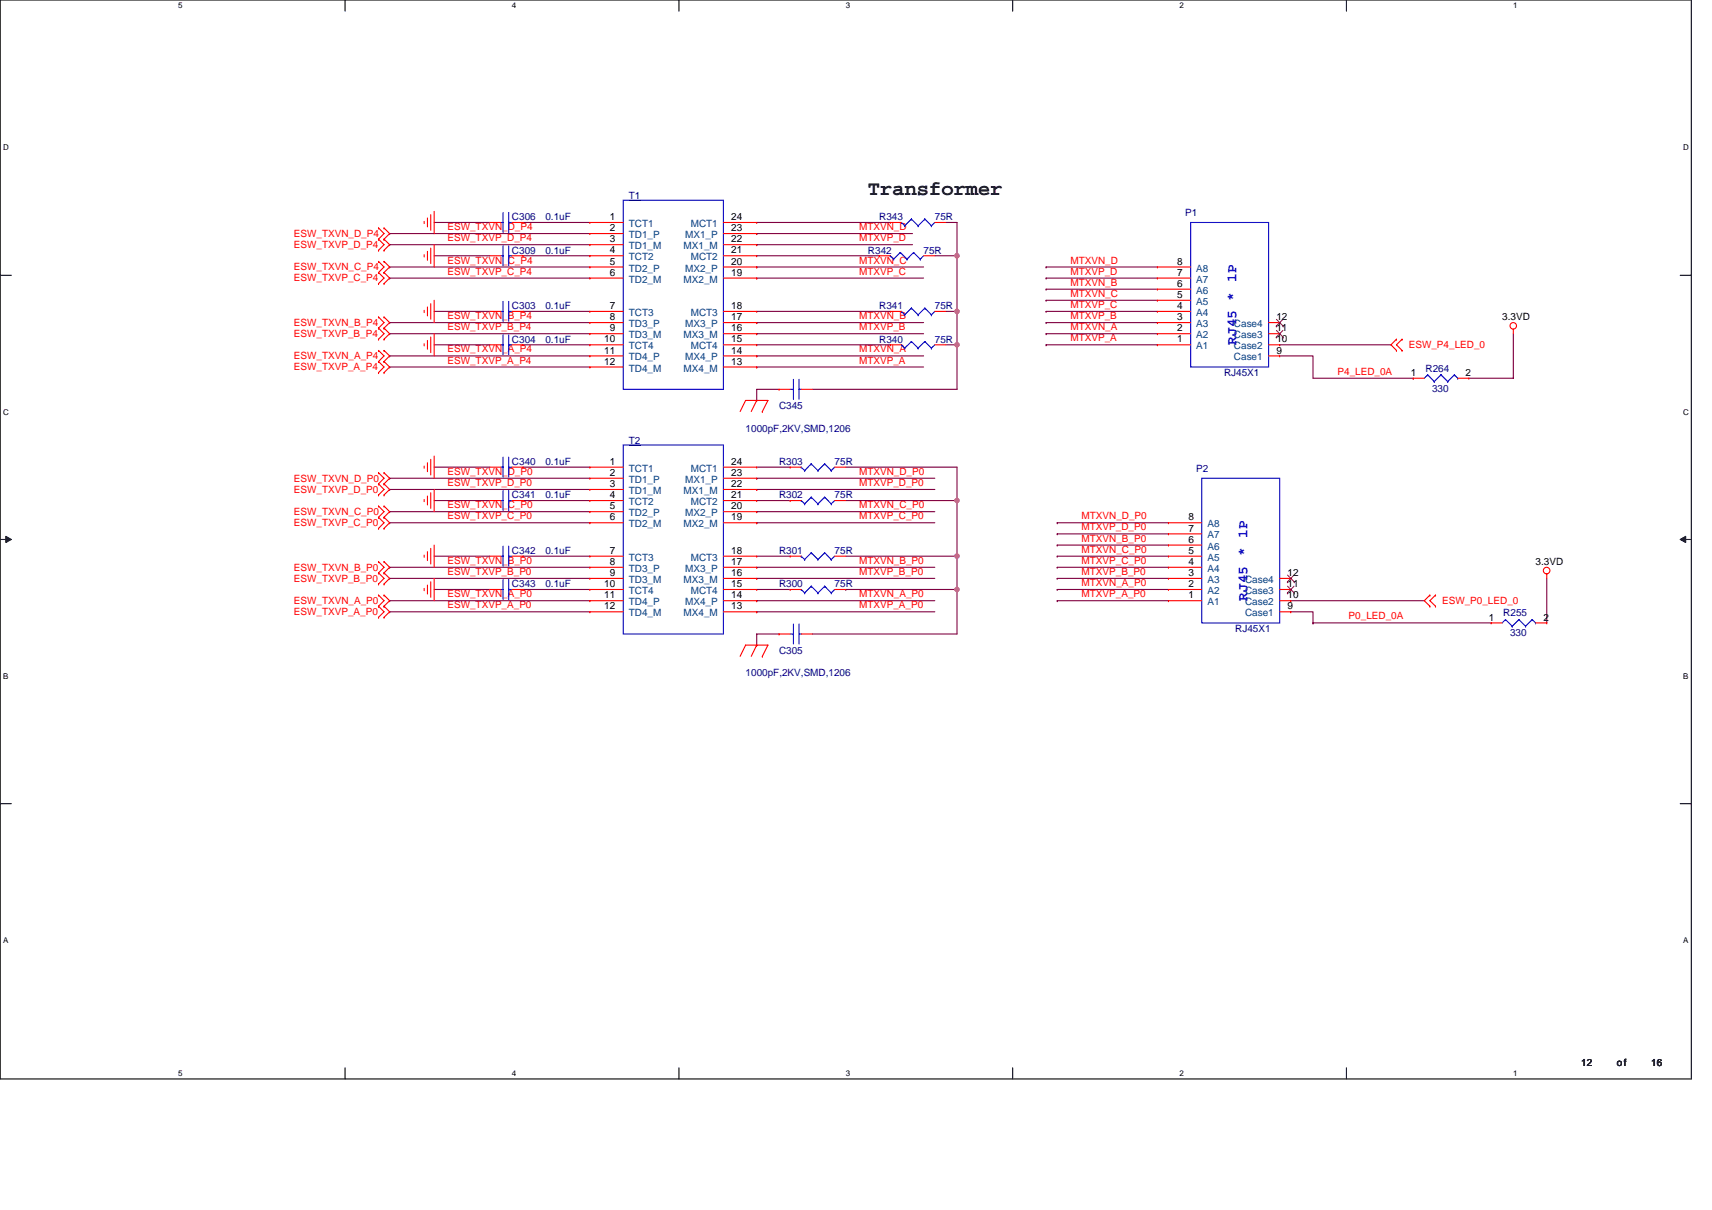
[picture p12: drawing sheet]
<svg xmlns="http://www.w3.org/2000/svg" width="297mm" height="210mm" viewBox="0 0 297 210" stroke-linecap="round" stroke-linejoin="round" font-family="sans-serif">
<path d="M0 0h293.5v187.2h-293.5z" fill="none" stroke="#000" stroke-width=".19"/>
<g fill="#fff">
<path d="M30.9 .2h.8v1.6h-.8z"/>
<path d="M30.9 185.5h.8v1.6h-.8z"/>
</g>
<path d="M59.9 0v1.9M59.9 185.3v1.9" fill="none" stroke="#000" stroke-width=".19"/>
<g fill="#fff">
<path d="M88.8 .2h.8v1.6h-.8z"/>
<path d="M88.8 185.5h.8v1.6h-.8z"/>
</g>
<path d="M117.8 0v1.9M117.8 185.3v1.9" fill="none" stroke="#000" stroke-width=".19"/>
<g fill="#fff">
<path d="M146.7 .2h.8v1.6h-.8z"/>
<path d="M146.7 185.5h.8v1.6h-.8z"/>
</g>
<path d="M175.7 0v1.9M175.7 185.3v1.9" fill="none" stroke="#000" stroke-width=".19"/>
<g fill="#fff">
<path d="M204.7 .2h.7v1.6h-.7z"/>
<path d="M204.7 185.5h.7v1.6h-.7z"/>
</g>
<path d="M233.6 0v1.9M233.6 185.3v1.9" fill="none" stroke="#000" stroke-width=".19"/>
<g fill="#fff">
<path d="M262.6 .2h.7v1.6h-.7z"/>
<path d="M262.6 185.5h.7v1.6h-.7z"/>
<path d="M.5 24.8h1v1.6h-1z"/>
<path d="M292 24.8h1v1.6h-1z"/>
<path d="M.5 70.7h1v1.5h-1z"/>
<path d="M292 70.7h1v1.5h-1z"/>
</g>
<path d="M0 47.8h2M291.5 47.8h2" fill="none" stroke="#000" stroke-width=".19"/>
<g fill="#fff">
<path d="M.5 116.5h.9v1.6h-.9z"/>
<path d="M292 116.5h.9v1.6h-.9z"/>
</g>
<path d="M0 93.6h2M291.5 93.6h2" fill="none" stroke="#000" stroke-width=".19"/>
<path d="M1 93.1l1 .5-1 .5zM291.5 93.6l1-.5v1z" fill="#000" stroke="#000" stroke-width=".17"/>
<g fill="#fff">
<path d="M.5 162.4h.9v1.5h-.9z"/>
<path d="M292 162.4h.9v1.5h-.9z"/>
</g>
<path d="M0 139.5h2M291.5 139.5h2" fill="none" stroke="#000" stroke-width=".19"/>
<g fill="none" stroke="#800040" stroke-width=".19">
<path d="M75.3 38.6h9.7M90.8 38.6h11.5M131.3 38.6h23.2M164.1 38.6h1.9v5.8M67.6 48.3h.1M67.6 46.3h.1M67.6 42.5h.1M67.6 40.5h.1M67.6 57.9h.1M67.6 56h.1M67.6 57.9h34.7M67.6 46.3h34.7"/>
<path d="M67.6 56h34.7M67.6 40.5h34.7M67.6 48.3h34.7M67.6 42.5h34.7M75.3 44.4h9.7M75.3 54h9.7M75.3 59.8h9.7M90.8 44.4h11.5M90.8 54h11.5M90.8 59.8h11.5M131.3 57.9h.1M131.3 46.3h.1"/>
<path d="M131.3 56h.1M131.3 40.5h.1M131.3 48.3h.1M131.3 42.5h.1M131.3 44.4h21.2M131.3 54h23.2M131.3 59.8h23.2M131.3 57.9h28.9M131.3 46.3h28.9M131.3 56h28.9M131.3 40.5h27M131.3 48.3h28.9"/>
<path d="M131.3 42.5h27M162.2 44.4h3.8M164.1 54h1.9M164.1 59.8h1.9M166 44.4h.1M166 54h.1M166 59.8v7.8h-25.1M166 44.4v15.4M181.5 59.8h.1M181.5 52.1h.1M181.5 50.2h.1M181.5 56h.1"/>
<path d="M181.5 46.3h.1M181.5 54h.1M181.5 48.3h.1M181.5 57.9h.1M181.5 57.9h19.3M181.5 46.3h19.3M181.5 56h19.3M181.5 48.3h19.3M181.5 59.8h19.3M181.5 52.1h19.3M181.5 50.2h19.3M181.5 54h19.3"/>
<path d="M222 59.8h19.3M262.6 57.9v7.7h-7.8M67.6 63.7h.1M67.6 61.8h.1M67.6 63.7h34.7M67.6 61.8h34.7M131.3 63.7h.1M131.3 61.8h.1M131.3 63.7h28.9M131.3 61.8h28.9M135.2 67.6h-3.9v1.9M222 61.8h5.8v3.8h17.4"/>
<path d="M245.2 65.6h.1M67.6 90.7h.1M67.6 88.8h.1M67.6 98.4h.1M67.6 84.9h.1M67.6 83h.1M67.6 83h34.7M67.6 84.9h34.7M67.6 88.8h34.7M67.6 90.7h34.7M67.6 98.4h34.7M75.3 81.1h9.7"/>
<path d="M75.3 86.9h9.7M75.3 96.5h9.7M90.8 81.1h11.5M90.8 86.9h11.5M90.8 96.5h11.5M131.3 83h.1M131.3 84.9h.1M131.3 88.8h.1M131.3 90.7h.1M131.3 98.4h.1M131.3 96.5h5.8M131.3 81.1h5.8"/>
<path d="M131.3 86.9h5.8M131.3 83h30.9M131.3 84.9h30.9M131.3 88.8h30.9M131.3 90.7h30.9M131.3 98.4h30.9M146.7 81.1h19.3v5.8M146.7 86.9h19.3M146.7 96.5h19.3M166 96.5v5.8M166 86.9h.1M166 86.9v9.6"/>
<path d="M183.4 98.4h.1M183.4 90.7h.1M183.4 92.6h.1M183.4 96.5h.1M183.4 94.6h.1M183.4 90.7h19.3M183.4 98.4h19.3M183.4 92.6h19.3M183.4 96.5h19.3M183.4 94.6h19.3M67.6 100.4h.1M67.6 106.2h.1"/>
<path d="M67.6 104.2h.1M67.6 100.4h34.7M67.6 104.2h34.7M67.6 106.2h34.7M75.3 102.3h9.7M90.8 102.3h11.5M131.3 100.4h.1M131.3 104.2h.1M131.3 106.2h.1M131.3 102.3h5.8M131.3 100.4h30.9M131.3 104.2h30.9"/>
<path d="M131.3 106.2h30.9M135.2 110h-3.9v2M146.7 102.3h.1M146.7 102.3h19.3M166 102.3v7.7h-25.1M183.4 102.3h.1M183.4 104.2h.1M183.4 100.4h.1M183.4 100.4h19.3M183.4 104.2h19.3M183.4 102.3h19.3M224 104.2h23.1"/>
<path d="M224 106.2h3.8v1.9M227.8 108.1h.1M227.8 108.1h30.9M268.4 100.4v7.7"/>
</g>
<g fill="#f0f" stroke="#f0f" stroke-width=".19">
<circle cx="166" cy="54" r=".38"/>
<circle cx="166" cy="44.4" r=".38"/>
<circle cx="166" cy="59.8" r=".38"/>
<circle cx="166" cy="96.5" r=".38"/>
<circle cx="166" cy="86.9" r=".38"/>
<circle cx="166" cy="102.3" r=".38"/>
</g>
<g fill="none" stroke="#f00" stroke-width=".19">
<path d="M65.7 39.6h.1M65.7 39.6l.9 .9-.9 1M66.6 39.6h.1M66.6 39.6l1 .9-1 1M73.6 38.4v.4M74.2 37.8v1.6M74.7 37.3v2.7M75.3 36.7v3.8M85 38.6h1.9M88.8 38.6h2M90.8 38.6h.1M102.3 38.6h.1"/>
<path d="M102.3 38.6h5.8M125.5 38.6h5.8M131.3 38.6h.1M154.5 38.6h.1M154.5 38.6h1.9M162.2 38.6h1.9M65.7 58.9h.1M65.7 56.9h.1M65.7 55h.1M65.7 49.2h.1M65.7 47.3h.1M65.7 45.4h.1"/>
<path d="M65.7 43.4h.1M65.7 41.5h.1M65.7 56.9l.9 1-.9 1M65.7 55l.9 1-.9 .9M65.7 47.3l.9 1-.9 .9M65.7 45.4l.9 .9-.9 1M65.7 41.5l.9 1-.9 .9M66.6 56.9h.1M66.6 58.9h.1M66.6 55h.1M66.6 47.3h.1M66.6 49.2h.1"/>
<path d="M66.6 45.4h.1M66.6 41.5h.1M66.6 43.4h.1M66.6 56.9l1 1-1 1M66.6 55l1 1-1 .9M66.6 47.3l1 1-1 .9M66.6 45.4l1 .9-1 1M66.6 41.5l1 1-1 .9M73.6 44.2v.4M73.6 53.8v.5M73.6 59.6v.4M74.2 43.6v1.6"/>
<path d="M74.2 53.3v1.5M74.2 59.1v1.5M74.7 43.1v2.6M74.7 52.7v2.7M74.7 58.5v2.7M75.3 42.5v3.8M75.3 52.1v3.9M75.3 57.9v3.9M85 44.4h1.9M85 59.8h1.9M85 54h1.9M88.8 54h2"/>
<path d="M88.8 44.4h2M88.8 59.8h2M90.8 44.4h.1M90.8 59.8h.1M90.8 54h.1M102.3 40.5h.1M102.3 42.5h.1M102.3 44.4h.1M102.3 46.3h.1M102.3 48.3h.1M102.3 54h.1M102.3 56h.1"/>
<path d="M102.3 57.9h.1M102.3 59.8h.1M102.3 54h5.8M102.3 44.4h5.8M102.3 40.5h5.8M102.3 42.5h5.8M102.3 46.3h5.8M102.3 48.3h5.8M102.3 56h5.8M102.3 57.9h5.8M102.3 59.8h5.8M125.5 54h5.8"/>
<path d="M125.5 44.4h5.8M125.5 40.5h5.8M125.5 42.5h5.8M125.5 46.3h5.8M125.5 48.3h5.8M125.5 56h5.8M125.5 57.9h5.8M125.5 59.8h5.8M131.3 59.8h.1M131.3 54h.1M131.3 57.9h.1M131.3 56h.1"/>
<path d="M131.3 48.3h.1M131.3 46.3h.1M131.3 44.4h.1M131.3 42.5h.1M131.3 40.5h.1M152.5 44.4h.1M152.5 44.4h2M154.5 54h.1M154.5 59.8h.1M154.5 54h1.9M154.5 59.8h1.9M160.2 44.4h2"/>
<path d="M162.2 54h1.9M162.2 59.8h1.9M200.8 59.8h.1M200.8 57.9h.1M200.8 56h.1M200.8 54h.1M200.8 52.1h.1M200.8 50.2h.1M200.8 48.3h.1M200.8 46.3h.1M200.8 54h5.8M200.8 46.3h5.8"/>
<path d="M200.8 48.3h5.8M200.8 56h5.8M200.8 57.9h5.8M200.8 59.8h5.8M200.8 52.1h5.8M200.8 50.2h5.8M220.1 56h1.9M220.1 57.9h1.9M220.1 59.8h1.9M222 59.8h.1M222 57.9h.1M222 56h.1"/>
<path d="M242.3 58.9h.1M242.3 58.9l-1 .9 1 1M243.3 58.9h.1M243.3 58.9l-1 .9 1 1M262.6 57.1v.8M65.7 64.7h.1M65.7 62.7h.1M65.7 60.8h.1M65.7 62.7l.9 1-.9 1M65.7 60.8l.9 1-.9 .9M66.6 62.7h.1M66.6 64.7h.1"/>
<path d="M66.6 60.8h.1M66.6 62.7l1 1-1 1M66.6 60.8l1 1-1 .9M74.7 79.7v2.7M75.3 79.1v3.9M102.3 61.8h.1M102.3 63.7h.1M102.3 61.8h5.8M102.3 63.7h5.8M125.5 61.8h5.8M125.5 63.7h5.8M128.4 71.4l1-1.9h3.8l-.9 1.9"/>
<path d="M131.3 69.5h.1M131.3 63.7h.1M131.3 61.8h.1M131.3 69.5l-1 1.9M132.3 71.4h.1M135.2 67.6h.1M135.2 67.6h1.9M139 67.6h1.9M220.1 61.8h1.9M222 61.8h.1M242.3 60.8h.1M243.3 60.8h.1"/>
<path d="M245.2 65.6h.1M245.2 65.6h1.9M252.9 65.6h1.9M254.8 65.6h.1M65.7 99.4h.1M65.7 97.5h.1M65.7 91.7h.1M65.7 89.8h.1M65.7 87.8h.1M65.7 85.9h.1M65.7 84h.1M65.7 82h.1"/>
<path d="M65.7 99.4l.9 1-.9 .9M65.7 97.5l.9 .9-.9 1M65.7 89.8l.9 .9-.9 1M65.7 87.8l.9 1-.9 1M65.7 84l.9 .9-.9 1M65.7 82l.9 1-.9 1M66.6 99.4h.1M66.6 97.5h.1M66.6 89.8h.1M66.6 91.7h.1M66.6 87.8h.1M66.6 84h.1"/>
<path d="M66.6 85.9h.1M66.6 82h.1M66.6 99.4l1 1-1 .9M66.6 97.5l1 .9-1 1M66.6 89.8l1 .9-1 1M66.6 87.8l1 1-1 1M66.6 84l1 .9-1 1M66.6 82l1 1-1 1M73.6 80.9v.4M73.6 86.7v.4M73.6 96.3v.4M74.2 80.3v1.6"/>
<path d="M74.2 86.1v1.5M74.2 95.7v1.6M74.7 85.5v2.7M74.7 95.2v2.7M75.3 84.9v3.9M75.3 94.6v3.8M85 81.1h1.9M85 86.9h1.9M85 96.5h1.9M88.8 96.5h2M88.8 81.1h2M88.8 86.9h2"/>
<path d="M90.8 81.1h.1M90.8 86.9h.1M90.8 96.5h.1M102.3 81.1h.1M102.3 83h.1M102.3 84.9h.1M102.3 86.9h.1M102.3 88.8h.1M102.3 90.7h.1M102.3 96.5h.1M102.3 98.4h.1M102.3 96.5h5.8"/>
<path d="M102.3 81.1h5.8M102.3 83h5.8M102.3 84.9h5.8M102.3 86.9h5.8M102.3 88.8h5.8M102.3 90.7h5.8M102.3 98.4h5.8M125.5 96.5h5.8M125.5 81.1h5.8M125.5 83h5.8M125.5 84.9h5.8M125.5 86.9h5.8"/>
<path d="M125.5 88.8h5.8M125.5 90.7h5.8M125.5 98.4h5.8M131.3 96.5h.1M131.3 98.4h.1M131.3 90.7h.1M131.3 88.8h.1M131.3 86.9h.1M131.3 84.9h.1M131.3 83h.1M131.3 81.1h.1M137.1 96.5h.1"/>
<path d="M137.1 81.1h.1M137.1 86.9h.1M137.1 96.5h1.9M137.1 81.1h1.9M137.1 86.9h1.9M144.8 96.5h1.9M144.8 81.1h1.9M144.8 86.9h1.9M202.7 98.4h.1M202.7 96.5h.1M202.7 94.6h.1M202.7 92.6h.1"/>
<path d="M202.7 90.7h.1M202.7 96.5h5.8M202.7 90.7h5.8M202.7 98.4h5.8M202.7 94.6h5.8M202.7 92.6h5.8M268.4 99.6v.8M65.7 107.1h.1M65.7 105.2h.1M65.7 103.3h.1M65.7 101.3h.1M65.7 105.2l.9 1-.9 .9"/>
<path d="M65.7 103.3l.9 .9-.9 1M66.6 105.2h.1M66.6 107.1h.1M66.6 103.3h.1M66.6 101.3h.1M66.6 105.2l1 1-1 .9M66.6 103.3l1 .9-1 1M73.6 102.1v.4M74.2 101.5v1.6M74.7 101v2.7M75.3 100.4v3.8M85 102.3h1.9"/>
<path d="M88.8 102.3h2M90.8 102.3h.1M102.3 100.4h.1M102.3 102.3h.1M102.3 104.2h.1M102.3 106.2h.1M102.3 100.4h5.8M102.3 102.3h5.8M102.3 104.2h5.8M102.3 106.2h5.8M125.5 100.4h5.8M125.5 102.3h5.8"/>
<path d="M125.5 104.2h5.8M125.5 106.2h5.8M128.4 113.9l1-1.9h3.8l-.9 1.9M131.3 112h.1M131.3 106.2h.1M131.3 104.2h.1M131.3 102.3h.1M131.3 100.4h.1M131.3 112l-1 1.9M132.3 113.9h.1M135.2 110h.1M135.2 110h1.9"/>
<path d="M137.1 102.3h.1M137.1 102.3h1.9M139 110h1.9M144.8 102.3h1.9M202.7 104.2h.1M202.7 102.3h.1M202.7 100.4h.1M202.7 100.4h5.8M202.7 102.3h5.8M202.7 104.2h5.8M222 100.4h2M222 102.3h2"/>
<path d="M222 104.2h2M222 106.2h2M224 106.2h.1M224 104.2h.1M224 102.3h.1M224 100.4h.1M248.1 103.3h.1M248.1 105.2h.1M248.1 103.3l-1 .9 1 1M249.1 105.2h.1M249.1 103.3h.1M249.1 103.3l-1 .9 1 1"/>
<path d="M258.7 108.1h.1M258.7 108.1h1.9M266.4 108.1h2M268.4 108.1h.1"/>
<circle cx="262.6" cy="56.5" r=".57"/>
<circle cx="268.3" cy="99" r=".57"/>
</g>
<g fill="none" stroke="#00f" stroke-width=".19">
<path d="M86.9 38.6h.4M87.3 36.9v3.4M88.3 36.9v3.4M88.3 38.6h.1M88.3 38.6h.5M108.1 34.7h17.4v32.9h-17.4zM156.4 38.6h.1M156.4 38.6l.6 .6M157 39.2h.1M158.1 38h.1M158.1 38l1.2 1.2M158.1 38l-1.1 1.2"/>
<path d="M159.3 39.2h.1M160.5 38h.1M160.5 38l1.1 1.2M160.5 38l-1.2 1.2M161.6 39.2h.1M162.2 38.6l-.6 .6M206.6 38.6h13.5v25.1h-13.5zM86.9 44.4h.4M86.9 59.8h.4M86.9 54h.4M87.3 42.7v3.4M87.3 58.1v3.5"/>
<path d="M87.3 52.3v3.5M88.3 42.7v3.4M88.3 44.4h.1M88.3 58.1v3.5M88.3 59.8h.1M88.3 52.3v3.5M88.3 54h.1M88.3 44.4h.5M88.3 59.8h.5M88.3 54h.5M154.5 44.4h.1M154.5 44.4l.5 .6"/>
<path d="M155 45h.1M156.2 43.8h.1M156.2 43.8l1.2 1.2M156.2 43.8l-1.2 1.2M156.4 54h.1M156.4 59.8h.1M156.4 54l.6 .6M156.4 59.8l.6 .6M157 54.6h.1M157.4 45h.1M158.1 53.5h.1M158.1 59.3h.1"/>
<path d="M158.1 53.5l1.2 1.1M158.1 53.5l-1.1 1.1M158.1 59.3l1.2 1.1M158.1 59.3l-1.1 1.1M158.5 43.8h.1M158.5 43.8l1.2 1.2M158.5 43.8l-1.1 1.2M159.3 54.6h.1M159.7 45h.1M160.2 44.4l-.5 .6M160.5 53.5h.1M160.5 59.3h.1"/>
<path d="M160.5 53.5l1.1 1.1M160.5 53.5l-1.2 1.1M160.5 59.3l1.1 1.1M160.5 59.3l-1.2 1.1M161.6 54.6h.1M162.2 54l-.6 .6M162.2 59.8l-.6 .6M87.3 79.3v3.5M88.3 79.3v3.5M108.1 77.2h17.4v32.8h-17.4zM137.1 67.6h.6M137.7 65.8v3.5"/>
<path d="M137.7 67.6h.1M138.6 67.6h.4M138.6 65.8v3.5M157 60.4h.1M159.3 60.4h.1M161.6 60.4h.1M247.7 65h.1M247.7 65l-.6 .6M247.7 65l1.2 1.2M248.9 66.2h.1M250 65h.1M250 65l-1.1 1.2"/>
<path d="M250 65l1.2 1.2M251.2 66.2h.1M252.3 65h.1M252.3 65l-1.1 1.2M252.3 65l.6 .6M252.9 65.6h.1M86.9 81.1h.4M86.9 86.9h.4M86.9 96.5h.4M87.3 85.1v3.5M87.3 94.8v3.5M88.3 81.1h.1"/>
<path d="M88.3 85.1v3.5M88.3 86.9h.1M88.3 94.8v3.5M88.3 96.5h.1M88.3 81.1h.5M88.3 86.9h.5M88.3 96.5h.5M139 96.5h.1M139 81.1h.1M139 86.9h.1M139 96.5l.6 .6M139 81.1l.6 .6"/>
<path d="M139 86.9l.6 .5M139.6 97.1h.1M139.6 81.7h.1M139.6 87.4h.1M140.8 95.9h.1M140.8 80.5h.1M140.8 86.3h.1M140.8 95.9l1.1 1.2M140.8 95.9l-1.2 1.2M140.8 80.5l1.1 1.2M140.8 80.5l-1.2 1.2M140.8 86.3l1.1 1.1"/>
<path d="M140.8 86.3l-1.2 1.1M141.9 97.1h.1M141.9 81.7h.1M141.9 87.4h.1M143.1 95.9h.1M143.1 80.5h.1M143.1 86.3h.1M143.1 95.9l1.1 1.2M143.1 95.9l-1.2 1.2M143.1 80.5l1.1 1.2M143.1 80.5l-1.2 1.2M143.1 86.3l1.1 1.1"/>
<path d="M143.1 86.3l-1.2 1.1M144.2 97.1h.1M144.2 81.7h.1M144.2 87.4h.1M144.8 96.5l-.6 .6M144.8 81.1l-.6 .6M144.8 86.9l-.6 .5M208.5 83h13.5v25.1h-13.5zM86.9 102.3h.4M87.3 100.6v3.4M88.3 100.6v3.4M88.3 102.3h.1"/>
<path d="M88.3 102.3h.5M137.1 110h.6M137.7 108.3v3.5M137.7 110h.1M138.6 110h.4M138.6 108.3v3.5M139 102.3h.1M139 102.3l.6 .6M139.6 102.9h.1M140.8 101.7h.1M140.8 101.7l1.1 1.2M140.8 101.7l-1.2 1.2"/>
<path d="M141.9 102.9h.1M143.1 101.7h.1M143.1 101.7l1.1 1.2M143.1 101.7l-1.2 1.2M144.2 102.9h.1M144.8 102.3l-.6 .6M261.2 107.5h.1M261.2 107.5l-.6 .6M261.2 107.5l1.2 1.2M262.4 108.7h.1M263.5 107.5h.1M263.5 107.5l-1.1 1.2"/>
<path d="M263.5 107.5l1.2 1.2M264.7 108.7h.1M265.9 107.5h.1M265.9 107.5l-1.2 1.2M265.9 107.5l.5 .6M266.4 108.1h.1"/>
</g>
<path d="M109.1 34.8h2M109.1 77.3h2" fill="none" stroke="#000080" stroke-width=".17"/>
<g fill="none" stroke="#804000" stroke-width=".17">
<path d="M221.4 58.5h.1M221.4 56.6h.1M221.5 57.3l1.1 1.2M221.5 55.4l1.1 1.2M222.6 57.3l-1.2 1.2M222.6 55.4l-1.2 1.2M222.6 58.5h.1M222.6 56.6h.1M223.4 99.8l1.2 1.2M224.5 99.8l-1.1 1.2M223.4 102.9h.1M223.4 101h.1"/>
<path d="M223.4 101.7l1.2 1.2M224.5 101.7l-1.1 1.2M224.6 102.9h.1M224.6 101h.1"/>
</g>
<text font-size="3.5" x="150.6" y="33.9">Transformer</text>
<g font-size="2.5" fill="#00f">
<text x="214.5" y="59.8" transform="rotate(-90 214.5 59.8)">RJ45 * 1P</text>
<text x="216.4" y="104.2" transform="rotate(-90 216.4 104.2)">RJ45 * 1P</text>
</g>
<g font-size="1.7" fill="#000080">
<text x="109.1" y="34.5">T1</text>
<text x="88.8" y="38.2">C306</text>
<text x="94.6" y="38.2">0.1uF</text>
<text x="152.5" y="38.2">R343</text>
<text x="162.2" y="38.2">75R</text>
<text x="205.6" y="37.4">P1</text>
<text x="88.8" y="44">C309</text>
<text x="94.6" y="44">0.1uF</text>
<text x="150.6" y="44">R342</text>
<text x="160.2" y="44">75R</text>
<text x="88.8" y="53.7">C303</text>
<text x="94.6" y="53.7">0.1uF</text>
<text x="152.5" y="53.7">R341</text>
<text x="162.2" y="53.7">75R</text>
<text x="88.8" y="59.5">C304</text>
<text x="94.6" y="59.5">0.1uF</text>
<text x="152.5" y="59.5">R340</text>
<text x="162.2" y="59.5">75R</text>
<text x="212.4" y="65.2">RJ45X1</text>
<text x="247.3" y="64.5">R264</text>
<text x="135.2" y="71">C345</text>
<text x="248.5" y="67.9">330</text>
<text x="109.1" y="77">T2</text>
<text x="129.4" y="74.9">1000pF,2KV,SMD,1206</text>
<text x="88.8" y="80.7">C340</text>
<text x="94.6" y="80.7">0.1uF</text>
<text x="135.2" y="80.7">R303</text>
<text x="144.8" y="80.7">75R</text>
<text x="207.6" y="81.9">P2</text>
<text x="88.8" y="86.5">C341</text>
<text x="94.6" y="86.5">0.1uF</text>
<text x="135.2" y="86.5">R302</text>
<text x="144.8" y="86.5">75R</text>
<text x="88.8" y="101.9">C343</text>
<text x="88.8" y="96.1">C342</text>
<text x="94.6" y="101.9">0.1uF</text>
<text x="94.6" y="96.1">0.1uF</text>
<text x="135.2" y="96.1">R301</text>
<text x="135.2" y="101.9">R300</text>
<text x="144.8" y="96.1">75R</text>
<text x="144.8" y="101.9">75R</text>
<text x="260.8" y="106.9">R255</text>
<text x="135.2" y="113.5">C305</text>
<text x="214.3" y="109.6">RJ45X1</text>
<text x="262" y="110.4">330</text>
<text x="129.4" y="117.4">1000pF,2KV,SMD,1206</text>
</g>
<g font-size="1.7" fill="#f00">
<text x="51" y="41.1">ESW_TXVN_D_P4</text>
<text x="77.6" y="41.9">ESW_TXVP_D_P4</text>
<text x="77.6" y="39.9">ESW_TXVN_D_P4</text>
<text x="149.1" y="39.9">MTXVN_D</text>
<text x="149.1" y="41.9">MTXVP_D</text>
<text x="51" y="46.9">ESW_TXVN_C_P4</text>
<text x="51" y="43.1">ESW_TXVP_D_P4</text>
<text x="77.6" y="47.7">ESW_TXVP_C_P4</text>
<text x="77.6" y="45.7">ESW_TXVN_C_P4</text>
<text x="149.1" y="45.7">MTXVN_C</text>
<text x="149.1" y="47.7">MTXVP_C</text>
<text x="185.7" y="45.7">MTXVN_D</text>
<text x="185.7" y="47.7">MTXVP_D</text>
<text x="51" y="48.8">ESW_TXVP_C_P4</text>
<text x="185.7" y="51.5">MTXVN_C</text>
<text x="185.7" y="49.6">MTXVN_B</text>
<text x="185.7" y="53.4">MTXVP_C</text>
<text x="51" y="58.5">ESW_TXVP_B_P4</text>
<text x="51" y="56.6">ESW_TXVN_B_P4</text>
<text x="77.6" y="57.3">ESW_TXVP_B_P4</text>
<text x="77.6" y="55.4">ESW_TXVN_B_P4</text>
<text x="149.1" y="57.3">MTXVP_B</text>
<text x="149.1" y="55.4">MTXVN_B</text>
<text x="185.7" y="59.2">MTXVP_A</text>
<text x="185.7" y="55.4">MTXVP_B</text>
<text x="185.7" y="57.3">MTXVN_A</text>
<text x="51" y="64.3">ESW_TXVP_A_P4</text>
<text x="51" y="62.4">ESW_TXVN_A_P4</text>
<text x="77.6" y="63.1">ESW_TXVP_A_P4</text>
<text x="77.6" y="61.2">ESW_TXVN_A_P4</text>
<text x="149.1" y="63.1">MTXVP_A</text>
<text x="149.1" y="61.2">MTXVN_A</text>
<text x="232.1" y="65">P4_LED_0A</text>
<text x="244.4" y="60.4">ESW_P4_LED_0</text>
<text x="51" y="83.6">ESW_TXVN_D_P0</text>
<text x="77.6" y="82.4">ESW_TXVN_D_P0</text>
<text x="149.1" y="82.4">MTXVN_D_P0</text>
<text x="51" y="89.4">ESW_TXVN_C_P0</text>
<text x="51" y="85.5">ESW_TXVP_D_P0</text>
<text x="77.6" y="88.2">ESW_TXVN_C_P0</text>
<text x="77.6" y="84.3">ESW_TXVP_D_P0</text>
<text x="149.1" y="84.3">MTXVP_D_P0</text>
<text x="149.1" y="88.2">MTXVN_C_P0</text>
<text x="51" y="91.3">ESW_TXVP_C_P0</text>
<text x="77.6" y="90.1">ESW_TXVP_C_P0</text>
<text x="149.1" y="90.1">MTXVP_C_P0</text>
<text x="187.7" y="90.1">MTXVN_D_P0</text>
<text x="187.7" y="92.1">MTXVP_D_P0</text>
<text x="187.7" y="95.9">MTXVN_C_P0</text>
<text x="187.7" y="94">MTXVN_B_P0</text>
<text x="51" y="101">ESW_TXVP_B_P0</text>
<text x="51" y="99">ESW_TXVN_B_P0</text>
<text x="77.6" y="99.8">ESW_TXVP_B_P0</text>
<text x="77.6" y="97.9">ESW_TXVN_B_P0</text>
<text x="149.1" y="99.8">MTXVP_B_P0</text>
<text x="149.1" y="97.9">MTXVN_B_P0</text>
<text x="187.7" y="101.7">MTXVN_A_P0</text>
<text x="187.7" y="99.8">MTXVP_B_P0</text>
<text x="187.7" y="97.9">MTXVP_C_P0</text>
<text x="51" y="106.7">ESW_TXVP_A_P0</text>
<text x="51" y="104.8">ESW_TXVN_A_P0</text>
<text x="77.6" y="105.6">ESW_TXVP_A_P0</text>
<text x="77.6" y="103.7">ESW_TXVN_A_P0</text>
<text x="149.1" y="103.7">MTXVN_A_P0</text>
<text x="149.1" y="105.6">MTXVP_A_P0</text>
<text x="187.7" y="103.7">MTXVP_A_P0</text>
<text x="234" y="107.5">P0_LED_0A</text>
<text x="250.2" y="104.8">ESW_P0_LED_0</text>
</g>
<g font-size="1.7">
<text x="105.8" y="38.2">1</text>
<text x="105.8" y="40.1">2</text>
<text x="126.9" y="40.1">23</text>
<text x="126.9" y="38.2">24</text>
<text x="105.8" y="42.1">3</text>
<text x="105.8" y="44">4</text>
<text x="105.8" y="45.9">5</text>
<text x="105.8" y="47.9">6</text>
<text x="126.9" y="45.9">20</text>
<text x="126.9" y="47.9">19</text>
<text x="126.9" y="44">21</text>
<text x="126.9" y="42.1">22</text>
<text x="204.3" y="47.9">7</text>
<text x="204.3" y="45.9">8</text>
<text x="105.8" y="53.6">7</text>
<text x="126.9" y="53.6">18</text>
<text x="204.3" y="53.6">4</text>
<text x="204.3" y="51.7">5</text>
<text x="204.3" y="49.8">6</text>
<text x="104.8" y="59.4">10</text>
<text x="105.8" y="55.6">8</text>
<text x="105.8" y="57.5">9</text>
<text x="126.9" y="55.6">17</text>
<text x="126.9" y="59.4">15</text>
<text x="126.9" y="57.5">16</text>
<text x="204.3" y="59.4">1</text>
<text x="204.3" y="57.5">2</text>
<text x="204.3" y="55.6">3</text>
<text x="221.5" y="59.4">10</text>
<text x="221.5" y="57.5">11</text>
<text x="221.5" y="55.6">12</text>
<text x="260.6" y="55.6">3.3VD</text>
<text x="104.8" y="61.4">11</text>
<text x="104.8" y="63.3">12</text>
<text x="126.9" y="61.4">14</text>
<text x="126.9" y="63.3">13</text>
<text x="221.5" y="61.4">9</text>
<text x="244.8" y="65.2">1</text>
<text x="254.3" y="65.2">2</text>
<text x="105.8" y="80.7">1</text>
<text x="105.8" y="82.6">2</text>
<text x="126.9" y="82.6">23</text>
<text x="126.9" y="80.7">24</text>
<text x="105.8" y="84.5">3</text>
<text x="105.8" y="86.5">4</text>
<text x="105.8" y="88.4">5</text>
<text x="126.9" y="88.4">20</text>
<text x="126.9" y="86.5">21</text>
<text x="126.9" y="84.5">22</text>
<text x="105.8" y="90.3">6</text>
<text x="126.9" y="90.3">19</text>
<text x="206.2" y="94.2">6</text>
<text x="206.2" y="92.2">7</text>
<text x="206.2" y="90.3">8</text>
<text x="104.8" y="101.9">10</text>
<text x="105.8" y="96.1">7</text>
<text x="105.8" y="98">8</text>
<text x="105.8" y="100">9</text>
<text x="126.9" y="98">17</text>
<text x="126.9" y="101.9">15</text>
<text x="126.9" y="96.1">18</text>
<text x="126.9" y="100">16</text>
<text x="206.2" y="101.9">2</text>
<text x="206.2" y="100">3</text>
<text x="206.2" y="98">4</text>
<text x="206.2" y="96.1">5</text>
<text x="223.4" y="101.9">11</text>
<text x="223.4" y="100">12</text>
<text x="266.4" y="98.1">3.3VD</text>
<text x="104.8" y="103.8">11</text>
<text x="104.8" y="105.8">12</text>
<text x="126.9" y="103.8">14</text>
<text x="126.9" y="105.8">13</text>
<text x="206.2" y="103.8">1</text>
<text x="223.4" y="105.8">9</text>
<text x="223.4" y="103.8">10</text>
<text x="258.3" y="107.7">1</text>
<text x="267.8" y="107.7">2</text>
<text x="274.3" y="184.9">12</text>
<text x="280.5" y="184.9">of</text>
<text x="286.5" y="184.9">16</text>
</g>
<g font-size="1.7" fill="#004080">
<text x="109.1" y="39.4">TCT1</text>
<text x="109.1" y="41.3">TD1_P</text>
<text x="118.9" y="41.3">MX1_P</text>
<text x="119.8" y="39.4">MCT1</text>
<text x="109.1" y="43.2">TD1_M</text>
<text x="109.1" y="45.2">TCT2</text>
<text x="109.1" y="47.1">TD2_P</text>
<text x="118.6" y="43.2">MX1_M</text>
<text x="118.9" y="47.1">MX2_P</text>
<text x="119.8" y="45.2">MCT2</text>
<text x="207.6" y="47.1">A8</text>
<text x="109.1" y="49">TD2_M</text>
<text x="118.6" y="49">MX2_M</text>
<text x="207.6" y="52.9">A5</text>
<text x="207.6" y="51">A6</text>
<text x="207.6" y="49">A7</text>
<text x="109.1" y="54.8">TCT3</text>
<text x="109.1" y="56.8">TD3_P</text>
<text x="109.1" y="58.7">TD3_M</text>
<text x="118.6" y="58.7">MX3_M</text>
<text x="118.9" y="56.8">MX3_P</text>
<text x="119.8" y="54.8">MCT3</text>
<text x="207.6" y="58.7">A2</text>
<text x="207.6" y="56.8">A3</text>
<text x="207.6" y="54.8">A4</text>
<text x="214.1" y="58.7">Case3</text>
<text x="214.1" y="56.8">Case4</text>
<text x="109.1" y="60.6">TCT4</text>
<text x="109.1" y="62.5">TD4_P</text>
<text x="109.1" y="64.5">TD4_M</text>
<text x="118.6" y="64.5">MX4_M</text>
<text x="118.9" y="62.5">MX4_P</text>
<text x="119.8" y="60.6">MCT4</text>
<text x="207.6" y="60.6">A1</text>
<text x="214.1" y="62.5">Case1</text>
<text x="214.1" y="60.6">Case2</text>
<text x="109.1" y="81.9">TCT1</text>
<text x="109.1" y="83.8">TD1_P</text>
<text x="118.9" y="83.8">MX1_P</text>
<text x="119.8" y="81.9">MCT1</text>
<text x="109.1" y="85.7">TD1_M</text>
<text x="109.1" y="87.7">TCT2</text>
<text x="109.1" y="89.6">TD2_P</text>
<text x="118.6" y="85.7">MX1_M</text>
<text x="118.9" y="89.6">MX2_P</text>
<text x="119.8" y="87.7">MCT2</text>
<text x="109.1" y="91.5">TD2_M</text>
<text x="118.6" y="91.5">MX2_M</text>
<text x="209.5" y="95.4">A6</text>
<text x="209.5" y="93.4">A7</text>
<text x="209.5" y="91.5">A8</text>
<text x="109.1" y="97.3">TCT3</text>
<text x="109.1" y="99.2">TD3_P</text>
<text x="109.1" y="101.2">TD3_M</text>
<text x="118.6" y="101.2">MX3_M</text>
<text x="118.9" y="99.2">MX3_P</text>
<text x="119.8" y="97.3">MCT3</text>
<text x="209.5" y="101.2">A3</text>
<text x="209.5" y="99.2">A4</text>
<text x="209.5" y="97.3">A5</text>
<text x="216" y="101.2">Case4</text>
<text x="109.1" y="103.1">TCT4</text>
<text x="109.1" y="105">TD4_P</text>
<text x="109.1" y="107">TD4_M</text>
<text x="118.6" y="107">MX4_M</text>
<text x="118.9" y="105">MX4_P</text>
<text x="119.8" y="103.1">MCT4</text>
<text x="209.5" y="105">A1</text>
<text x="209.5" y="103.1">A2</text>
<text x="216" y="107">Case1</text>
<text x="216" y="105">Case2</text>
<text x="216" y="103.1">Case3</text>
</g>
<g font-size="1.4">
<text x="30.9" y="1.5">5</text>
<text x="88.8" y="1.5">4</text>
<text x="146.7" y="1.5">3</text>
<text x="204.7" y="1.5">2</text>
<text x="262.6" y="1.5">1</text>
<text x=".5" y="26.1">D</text>
<text x="292" y="26.1">D</text>
<text x=".5" y="71.9">C</text>
<text x="292" y="71.9">C</text>
<text x=".5" y="117.8">B</text>
<text x="292" y="117.8">B</text>
<text x=".5" y="163.6">A</text>
<text x="292" y="163.6">A</text>
<text x="30.9" y="186.8">5</text>
<text x="88.8" y="186.8">4</text>
<text x="146.7" y="186.8">3</text>
<text x="204.7" y="186.8">2</text>
<text x="262.6" y="186.8">1</text>
</g>
</svg>
